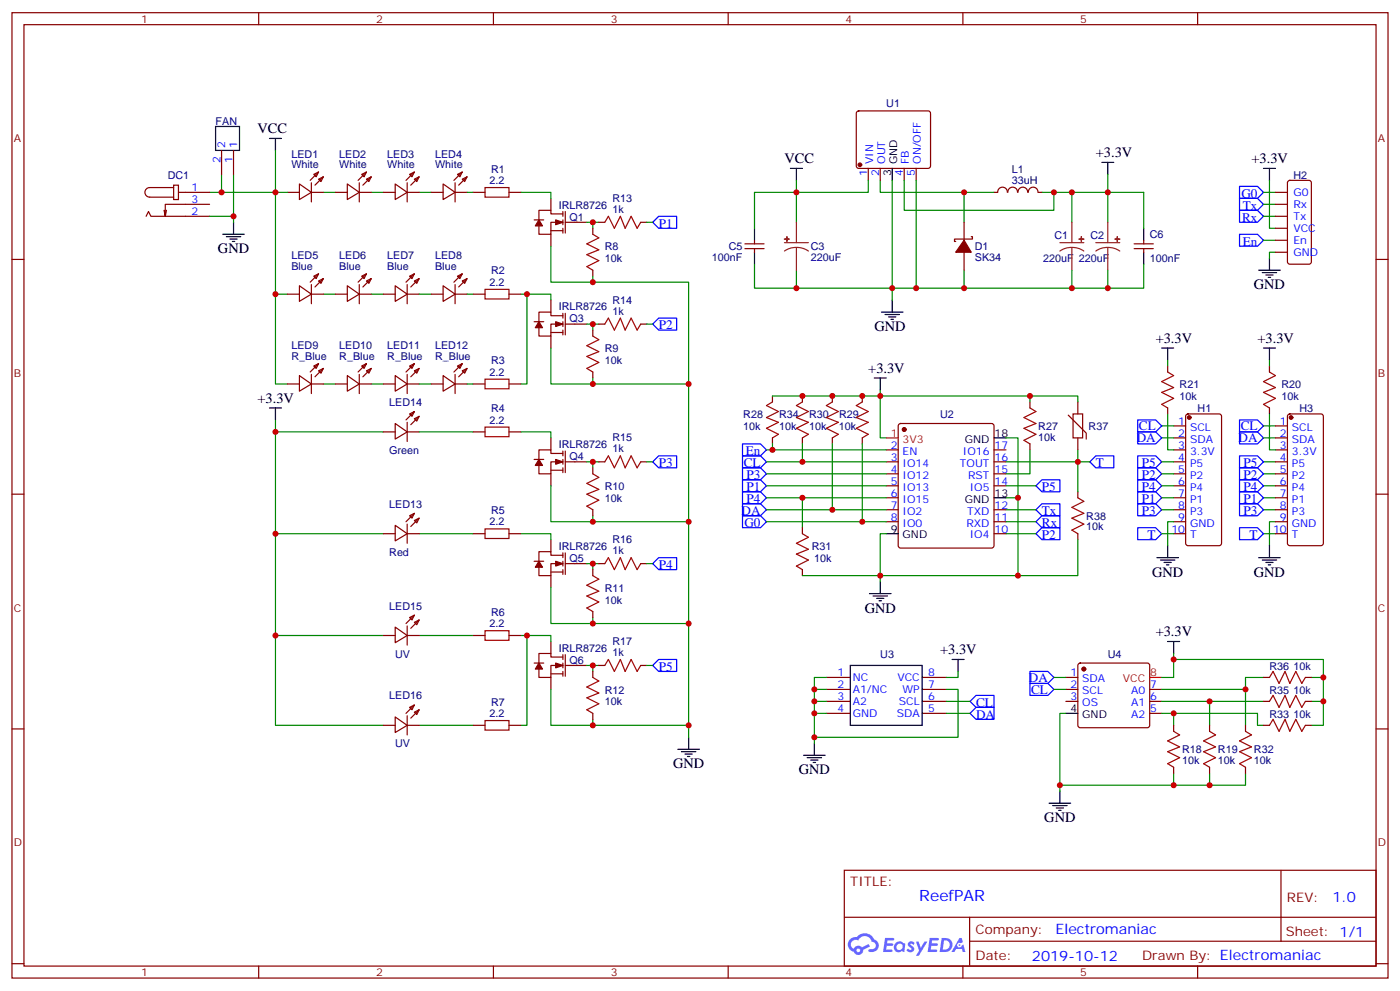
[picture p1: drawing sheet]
<svg xmlns="http://www.w3.org/2000/svg" width="412mm" height="292mm" viewBox="0 0 412 292" stroke-linecap="round" stroke-linejoin="round" font-family="sans-serif">
<g fill="none" stroke="#870000" stroke-width=".35">
<path d="M3.5 3.7h405.4v284.4h-405.4zM7.1 7.3h398.2v277.3h-398.2zM76.2 3.7v3.6M145.3 3.7v3.6M214.5 3.7v3.6M283.6 3.7v3.6M352.8 3.7v3.6M3.5 76.4h3.6M405.3 76.4h3.6M3.5 145.6h3.6M405.3 145.6h3.6M3.5 214.7h3.6"/>
<path d="M405.3 214.7h3.6M248.7 256.3h156.6v28.3h-156.6zM377.3 256.4v20.8M248.7 270.2h156.5M285.6 277.2h119.6M285.6 270.2v14.1M3.5 283.8h3.6M76.2 284.6v3.5M145.3 284.6v3.5M214.5 284.6v3.5M283.6 284.6v3.5M352.8 284.6v3.5"/>
<path d="M405.3 283.8h3.6"/>
</g>
<g fill="#5487ff">
<path d="M267.7 277.5a1.22 1.22 0 0 1 1.7 .3l-.4 .5a.47 .47 0 0 0-.3-.4 .47 .47 0 0 0-.5 .2l.1 .3a1.14 1.14 0 0 1 .8 1.7 1.14 1.14 0 0 1-1.9 0l-.2-.2 .5-.5 .7 .4a.29 .29 0 0 0 .3-.3 .29 .29 0 0 0-.2-.3 1.04 1.04 0 0 1-.6-1.7z"/>
<path d="M260.7 276.3h2.4l.3 .1-.2 .5-1.8 .1-.1 .9h1.5l.3 .3-.3 .4h-1.6l-.2 1.1h1.7l.2 .3-.2 .4h-2.6z"/>
<path d="M273.8 276.3h2.4l.3 .1-.1 .5-1.8 .1-.2 .9h1.6l.3 .3-.4 .4h-1.6l-.1 1.1h1.7l.2 .3-.2 .4h-2.6z"/>
<path d="M282.6 276.3h.7l.3 1.2-.6 .3a.69 .69 0 0 0-1 .3 .69 .69 0 0 0 .4 1 .69 .69 0 0 0 .9-.6l.5-.3 .6 2.2h-.8l-.2-.9h-1.8l-.5 .9h-.8z"/>
<path d="M269.8 277.3h.8l.6 1.9 1.1-1.9h.9l-2.6 4.2h-.8l.9-1.5z"/>
<path d="M277.4 276.3l-.6 4.1h1.3a2.11 2.11 0 0 0 2.5-2.1 2.11 2.11 0 0 0-2.5-2zM278.1 277a1.39 1.39 0 0 1 1.7 1.4 1.39 1.39 0 0 1-1.8 1.3h-.3z"/>
<path d="M263.7 277.9a1.54 1.54 0 0 0-.1 2.1 1.54 1.54 0 0 0 2.2 .2l.6 .2 .3-2.3-.2-.2-.4-.1a1.49 1.49 0 0 0-2.4 .1zM264 278.9a.94 .94 0 0 1 1.8 0 .94 .94 0 0 1-1.8 0z"/>
<path d="M250.4 276.6a2.18 2.18 0 0 0 1.1 3.8 1.44 1.44 0 0 0 1.6 .9 1.44 1.44 0 0 0 1.2-1.5l2-1-.5-.7-1.9 .9a1.47 1.47 0 0 0-2.4 .5 1.39 1.39 0 0 1-.7-2 1.39 1.39 0 0 1 2-.5 2.12 2.12 0 0 1 2.2-1.3 2.12 2.12 0 0 1 1.9 1.7 1.14 1.14 0 0 1 1.1 1.4 1.14 1.14 0 0 1-1.7 .8 .43 .43 0 0 0-.5 .3 .43 .43 0 0 0 .4 .5 1.98 1.98 0 0 0 2.5-1.2 1.98 1.98 0 0 0-1.2-2.5 3.1 3.1 0 0 0-5.3-.7l-.9 .1zM252.3 279.9a.55 .55 0 0 1 1.1 0 .55 .55 0 0 1-1.1 0z"/>
<circle cx="282.6" cy="278.4" r=".26"/>
</g>
<g fill="none" stroke="#008700" stroke-width=".35">
<path d="M61.7 56.7h23M65.3 51.4v5.3M68.8 51.4v12.3M81.1 44.3v68.8h3.6M95.2 56.7h3.6M109.4 56.7h3.5M123.5 56.7h3.5M137.6 56.7h1.7M153.5 56.7h8.8v1.7M234.6 53.1v12.4M255.8 53.1v3.6h-33.6v10.5M259.3 53.1v3.6h33.5"/>
<path d="M262.8 53.1v35.3M266.3 53.1v8.8h44.1v-5.2M269.9 53.1v31.8M284 56.7v8.8M306.9 56.7h8.8v8.8M315.7 56.7h10.6v8.8M326.3 51.4v5.3h10.6v10.5M372.2 56.7h3.5M373.9 53.1v14.1h1.8M61.7 63.7h7.1v1.8M162.3 72.5v10.6h12.3v-1.7M172.9 65.5h3.5"/>
<path d="M174.6 65.5v1.7M190.5 65.5h1.8M222.2 77.8v7.1h12.4M234.6 79.6v5.3h49.4M284 79.6v5.3h42.3v-5.3M315.7 79.6v5.3M336.9 77.8v7.1h-10.6M372.2 60.2h3.5M372.2 63.7h3.5M372.2 70.8h3.5M375.7 74.3h-1.8v1.8M81.1 86.6h3.6"/>
<path d="M95.2 86.6h3.6M109.4 86.6h3.5M123.5 86.6h3.5M137.6 86.6h1.7M153.5 86.6h8.8v1.8M155.2 86.6v26.5h-1.7M172.9 95.5h3.5M174.6 83.1h28.2v134.1M174.6 95.5v1.7M190.5 95.5h1.8M95.2 113.1h3.6M109.4 113.1h3.5"/>
<path d="M123.5 113.1h3.5M137.6 113.1h1.7M162.3 102.5v10.6h12.3v-1.8M174.6 113.1h28.2M227.5 116.6h75.9v1.8M259.3 114.9v14.1h1.8M303.4 116.6h14.1v1.8M344 106v1.8M373.9 106v1.8M81.1 123.7v3.5M112.9 127.2h-31.8v30h31.8M123.5 127.2h15.8"/>
<path d="M153.5 127.2h8.8v1.8M172.9 136h3.5M174.6 136v1.8M190.5 136h1.8M225.8 136h35.3M225.8 139.6h35.3M225.8 132.5h35.3M227.5 130.7v1.8M236.4 130.7v5.3M245.2 130.7v19.4M254 130.7v23M296.3 129h3.6v40.5h-63.5"/>
<path d="M296.3 136h24.7M303.4 132.5v7.1h-7.1M317.5 132.5v12.4M342.2 136h3.5M342.2 139.6h3.5M342.2 125.4h3.5M342.2 129h3.5M344 121.9v10.6h1.7M372.2 136h3.5M372.2 139.6h3.5M372.2 125.4h3.5M372.2 129h3.5"/>
<path d="M373.9 121.9v10.6h1.8M81.1 157.2v30h31.8M123.5 157.2h15.8M153.5 157.2h8.8v1.8M162.3 143.1v10.6h12.3v-1.8M174.6 153.7h28.2M225.8 153.7h35.3M225.8 150.1h35.3M225.8 143.1h35.3M225.8 146.6h10.6M261.1 146.6h-24.7v8.8M261.1 157.2h-1.8v14.1"/>
<path d="M296.3 153.7h8.9M296.3 157.2h8.9M296.3 150.1h8.9M296.3 143.1h8.9M296.3 146.6h3.6M317.5 159v10.5h-17.6M342.2 157.2h3.5M342.2 150.1h3.5M342.2 143.1h3.5M342.2 146.6h3.5M345.7 153.7h-1.7v7M372.2 157.2h3.5"/>
<path d="M372.2 150.1h3.5M372.2 143.1h3.5M372.2 146.6h3.5M375.7 153.7h-1.8v7M162.3 173.1v10.6h12.3v-1.8M172.9 166h3.5M174.6 166v1.8M190.5 166h1.8M81.1 187.2v26.4h31.8M123.5 187.2h15.8M153.5 187.2h8.8v1.7M155.2 187.2v26.4h-1.7"/>
<path d="M172.9 196h3.5M174.6 196v1.8M174.6 183.7h28.2M190.5 196h1.8M243.4 199.5h-3.5v10.6M282.2 197.8v1.7h-3.5M310.4 199.5h3.6M342.2 199.5h3.5v-5.3h44.1v5.3M345.7 192.5v1.7M372.2 199.5h-5.3v3.6M386.3 199.5h3.5v14.1h-3.5M123.5 213.6h15.8"/>
<path d="M162.3 203.1v10.5h12.3v-1.7M174.6 213.6h28.2M239.9 206.6h3.5M239.9 203.1h3.5M243.4 210.1h-3.5v8.8M278.7 203.1h3.5v14.1h-42.3M278.7 206.6h7.1M278.7 210.1h7.1M310.4 203.1h3.6M314 210.1h-1.8v22.9M342.2 210.1h3.5v3.5M342.2 206.6h14.1v7"/>
<path d="M342.2 203.1h24.7v10.5M345.7 210.1h24.7v3.5h1.8M356.3 206.6h15.9M386.3 206.6h3.5M345.7 227.8v3.5M356.3 227.8v3.5M366.9 227.8v3.5h-54.7"/>
</g>
<g fill="none" stroke="#000" stroke-width=".35">
<path d="M63.5 37.3h7.1v7h-7.1zM79.4 40.8h3.5M81.1 40.8v3.5M232.8 49.6h3.6M234.6 49.6v3.5M262.8 49.6v3.5M324.6 47.8h3.5M326.3 47.8v3.6M372.2 49.6h3.5M373.9 49.6v3.5M65.6 69h6.4M66.7 69.7h4.2"/>
<path d="M67.7 70.4h2.1M68.4 71.1h.7M68.8 65.5v3.5M222.2 67.2v3.6M222.2 74.3v3.5M336.9 67.2v3.6M336.9 74.3v3.5M370.8 79.6h6.3M373.9 76.1v3.5M259.6 91.9h6.4M260.7 92.6h4.2M261.8 93.3h2.1"/>
<path d="M262.5 94.1h.7M262.8 88.4v3.5M371.8 80.3h4.3M372.9 81h2.1M373.6 81.7h.7M257.5 111.3h3.6M259.3 111.3v3.6M342.2 102.5h3.5M344 102.5v3.5M372.2 102.5h3.5M373.9 102.5v3.5M79.4 120.2h3.5"/>
<path d="M81.1 120.2v3.5M292.8 129h3.5M261.1 157.2h3.5M292.8 146.6h3.5M256.1 174.8h6.4M257.2 175.5h4.2M258.2 176.2h2.1M258.9 177h.7M259.3 171.3v3.5M340.8 164.3h6.3M341.8 165h4.3M342.9 165.7h2.1"/>
<path d="M343.6 166.4h.7M344 160.7v3.6M370.8 164.3h6.3M371.8 165h4.3M372.9 165.7h2.1M373.6 166.4h.7M373.9 160.7v3.6M250.5 196h21.1v17.6h-21.1zM280.5 194.2h3.5M282.2 194.2v3.6M344 188.9h3.5M345.7 188.9v3.6"/>
<path d="M202.8 217.2v3.5M239.9 218.9v3.6M314 210.1h3.5M199.7 220.7h6.3M200.7 221.4h4.3M201.8 222.1h2.1M202.5 222.8h.7M236.7 222.5h6.4M237.8 223.2h4.2M238.8 223.9h2.1M239.5 224.6h.7M309 236.6h6.4"/>
<path d="M310.1 237.3h4.2M311.1 238h2.2M311.9 238.7h.7M312.2 233v3.6"/>
</g>
<g fill="#870000" stroke="#870000" stroke-width=".35">
<path d="M163.7 64.8l2.1 .7-2.1 .7z"/>
<path d="M158.7 64.8l1.1 1.7h-2.1z"/>
<path d="M163.7 94.8l2.1 .7-2.1 .7z"/>
<path d="M158.7 94.8l1.1 1.7h-2.1z"/>
<path d="M163.7 135.3l2.1 .7-2.1 .7z"/>
<path d="M158.7 135.3l1.1 1.8h-2.1z"/>
<path d="M163.7 165.3l2.1 .7-2.1 .7z"/>
<path d="M158.7 165.3l1.1 1.8h-2.1z"/>
<path d="M163.7 195.3l2.1 .7-2.1 .7z"/>
<path d="M158.7 195.3l1.1 1.8h-2.1z"/>
<path d="M284 70.8l2.1 3.5h-4.6z"/>
<circle cx="266.3" cy="126.5" r=".53"/>
<circle cx="253.3" cy="48.5" r=".53"/>
<circle cx="319.3" cy="197.1" r=".53"/>
<circle cx="350.3" cy="123" r=".53"/>
<circle cx="380.3" cy="123" r=".53"/>
</g>
<g fill="none" stroke="#870000" stroke-width=".35">
<path d="M252.5 32.9l.4-.2h20.5l.5 .2 .2 .5v15.5l-.2 .5-.5 .2h-20.5l-.5-.2-.2-.5v-15.5zM51.2 54.5h1.4v4.3h-1.4zM51.2 55.2h-7.1a1.41 1.41 0 0 0-1.4 1.5 1.41 1.41 0 0 0 1.4 1.4h7.1M52.6 56.7h9.1M65.3 44.3v7.1M68.8 44.3v7.1M84.7 56.7h3.5M88.2 54.2l3.5 2.5-3.5 2.1zM91.7 56.7h3.5M91.7 53.8v5.7M92.4 51.4l1.4-.7-.7 1.4zM93.8 52.8l1.4-.7-.7 1.4z"/>
<path d="M93.8 50.7l-2.4 2.4M95.2 52.1l-2.4 2.4M98.8 56.7h3.5M102.3 54.2l3.5 2.5-3.5 2.1zM105.8 56.7h3.6M105.8 53.8v5.7M106.5 51.4l1.4-.7-.7 1.4zM107.9 52.8l1.5-.7-.7 1.4zM107.9 50.7l-2.4 2.4M109.4 52.1l-2.5 2.4M112.9 56.7h3.5M116.4 54.2l3.5 2.5-3.5 2.1z"/>
<path d="M119.9 56.7h3.6M119.9 53.8v5.7M120.6 51.4l1.5-.7-.7 1.4zM122.1 52.8l1.4-.7-.7 1.4zM122.1 50.7l-2.5 2.4M123.5 52.1l-2.5 2.4M127 56.7h3.5M130.5 54.2l3.6 2.5-3.6 2.1zM134.1 56.7h3.5M134.1 53.8v5.7M134.8 51.4l1.4-.7-.7 1.4zM136.2 52.8l1.4-.7-.7 1.4z"/>
<path d="M136.2 50.7l-2.5 2.4M137.6 52.1l-2.5 2.4M139.3 56.7h3.6M149.9 56.7h3.6M162.3 58.4v3.5M255.8 49.6v3.5M259.3 49.6v3.5M266.3 49.6v3.5M269.9 49.6v3.5M292.8 56.7h1.1M293.9 56.6a1.41 1.41 0 0 1 1.4-1.5 1.41 1.41 0 0 1 1.4 1.5M296.9 56.6a1.41 1.41 0 0 1 1.4-1.5 1.41 1.41 0 0 1 1.4 1.5"/>
<path d="M299.9 56.6a1.41 1.41 0 0 1 1.4-1.5 1.41 1.41 0 0 1 1.4 1.5M302.9 56.6a1.41 1.41 0 0 1 1.4-1.5 1.41 1.41 0 0 1 1.4 1.5M305.9 56.7h1M375.7 56.7h3.5M379.5 53.3l.4-.2h5.7l.6 .5 .1 23.5-.5 .7h-5.9l-.6-.4-.1-23.6zM43 63.7l.7-1.4 .7 1.4h17.3M49 61.9l-.3 1.8M61.7 60.2h-13v3.5l-.4-1.8M157.3 64.8h2.9M162.3 67.9h3.5M162.3 69v3.5M165.8 63h-3.5v-1.1h-3.6v2.9"/>
<path d="M165.8 65.5h-3.5v3.5h-3.6v-2.5M165.8 62.3v1.4M165.8 64.8v1.4M165.8 67.2v1.5M166.5 62.3v6.4M166.5 65.5h6.4M174.6 67.2v1.8M174.6 79.6v1.8M176.4 65.5h1.8M188.7 65.5h1.8M219.4 73.2h5.7M219.4 71.8h5.7"/>
<path d="M222.2 70.8v1M222.2 73.2v1.1M284 65.5v5.3M284 74.3v5.3M286.1 69.7h.4v.7h-5.3v.7h.3M334.1 73.2h5.6M334.1 71.8h5.6M336.9 70.8v1M336.9 73.2v1.1M375.7 63.7h3.5M375.7 60.2h3.5M375.7 67.2h3.5"/>
<path d="M375.7 70.8h3.5M375.7 74.3h3.5M84.7 86.6h3.5M88.2 84.2l3.5 2.4-3.5 2.2zM91.7 86.6h3.5M91.7 83.8v5.7M92.4 81.4l1.4-.8-.7 1.5zM93.8 82.8l1.4-.7-.7 1.4zM93.8 80.6l-2.4 2.5M95.2 82.1l-2.4 2.4M98.8 86.6h3.5M102.3 84.2l3.5 2.4-3.5 2.2z"/>
<path d="M105.8 86.6h3.6M105.8 83.8v5.7M106.5 81.4l1.4-.8-.7 1.5zM107.9 82.8l1.5-.7-.7 1.4zM107.9 80.6l-2.4 2.5M109.4 82.1l-2.5 2.4M112.9 86.6h3.5M116.4 84.2l3.5 2.4-3.5 2.2zM119.9 86.6h3.6M119.9 83.8v5.7M120.6 81.4l1.5-.8-.7 1.5zM122.1 82.8l1.4-.7-.7 1.4z"/>
<path d="M122.1 80.6l-2.5 2.5M123.5 82.1l-2.5 2.4M127 86.6h3.5M130.5 84.2l3.6 2.4-3.6 2.2zM134.1 86.6h3.5M134.1 83.8v5.7M134.8 81.4l1.4-.8-.7 1.5zM136.2 82.8l1.4-.7-.7 1.4zM136.2 80.6l-2.5 2.5M137.6 82.1l-2.5 2.4M139.3 86.6h3.6M149.9 86.6h3.6"/>
<path d="M157.3 94.8h2.9M162.3 88.4v3.5M162.3 99v3.5M162.3 97.9h3.5M165.8 93h-3.5v-1.1h-3.6v2.9M165.8 95.5h-3.5v3.5h-3.6v-2.5M165.8 92.3v1.4M165.8 94.8v1.4M165.8 97.2v1.4M166.5 92.3v6.3M166.5 95.5h6.4M174.6 97.2v1.8"/>
<path d="M176.4 95.5h1.8M188.7 95.5h1.8M84.7 113.1h3.5M88.2 110.6l3.5 2.5-3.5 2.1zM91.7 113.1h3.5M91.7 110.3v5.6M92.4 107.8l1.4-.7-.7 1.4zM93.8 109.2l1.4-.7-.7 1.4zM93.8 107.1l-2.4 2.5M95.2 108.5l-2.4 2.5M98.8 113.1h3.5M102.3 110.6l3.5 2.5-3.5 2.1z"/>
<path d="M105.8 113.1h3.6M105.8 110.3v5.6M106.5 107.8l1.4-.7-.7 1.4zM107.9 109.2l1.5-.7-.7 1.4zM107.9 107.1l-2.4 2.5M109.4 108.5l-2.5 2.5M112.9 113.1h3.5M116.4 110.6l3.5 2.5-3.5 2.1zM119.9 113.1h3.6M119.9 110.3v5.6M120.6 107.8l1.5-.7-.7 1.4zM122.1 109.2l1.4-.7-.7 1.4z"/>
<path d="M122.1 107.1l-2.5 2.5M123.5 108.5l-2.5 2.5M127 113.1h3.5M130.5 110.6l3.6 2.5-3.6 2.1zM134.1 113.1h3.5M134.1 110.3v5.6M134.8 107.8l1.4-.7-.7 1.4zM136.2 109.2l1.4-.7-.7 1.4zM136.2 107.1l-2.5 2.5M137.6 108.5l-2.5 2.5M139.3 113.1h3.6M149.9 113.1h3.6"/>
<path d="M174.6 109.6v1.7M227.5 116.6v1.8M236.4 116.6v1.8M245.2 116.6v1.8M254 116.6v1.8M303.4 118.4v1.8M317.5 118.4v3.5M344 107.8v1.8M373.9 107.8v1.8M112.9 127.2h3.5M116.4 124.7l3.5 2.5-3.5 2.1zM119.9 127.2h3.6"/>
<path d="M119.9 124.4v5.6M120.6 121.9l1.5-.7-.7 1.4zM122.1 123.3l1.4-.7-.7 1.4zM122.1 121.2l-2.5 2.5M123.5 122.6l-2.5 2.5M139.3 127.2h3.6M149.9 127.2h3.6M157.3 135.3h2.9M162.3 129v3.5M162.3 139.6v3.5M162.3 138.5h3.5M165.8 133.6h-3.5v-1.1h-3.6v2.8"/>
<path d="M165.8 136h-3.5v3.6h-3.6v-2.5M165.8 132.9v1.4M165.8 135.3v1.4M165.8 137.8v1.4M166.5 132.9v6.3M166.5 136h6.4M174.6 137.8v1.8M176.4 136h1.8M188.7 136h1.8M227.5 129v1.7M236.4 129v1.7M245.2 129v1.7"/>
<path d="M254 129v1.7M261.1 136h3.5M261.1 132.5h3.5M261.1 139.6h3.5M264.8 124.9l.5-.2h26.8l.5 .2 .2 .5v35.3l-.2 .5-.5 .2h-26.8l-.5-.2-.2-.5v-35.3zM292.8 136h3.5M292.8 132.5h3.5M292.8 139.6h3.5M303.4 130.7v1.8M314.7 122.3l5.3 5.3v1.7M316.1 121.9h2.8v7.1h-2.8zM317.5 129v3.5"/>
<path d="M344 120.2v1.7M345.7 136h3.5M345.7 132.5h3.5M345.7 139.6h3.5M345.7 125.4h3.5M345.7 129h3.5M349.5 122.1l.5-.2h9.1l.7 .5v37.6l-.4 .7h-9.4l-.7-.4-.1-37.7zM373.9 120.2v1.7M375.7 136h3.5M375.7 132.5h3.5M375.7 139.6h3.5M375.7 125.4h3.5"/>
<path d="M375.7 129h3.5M379.5 122.1l.4-.2h9.2l.7 .5v37.6l-.4 .7h-9.5l-.6-.4-.1-37.7zM112.9 157.2h3.5M116.4 154.7l3.5 2.5-3.5 2.1zM119.9 157.2h3.6M119.9 154.4v5.6M120.6 151.9l1.5-.7-.7 1.4zM122.1 153.3l1.4-.7-.7 1.4zM122.1 151.2l-2.5 2.5M123.5 152.6l-2.5 2.5M139.3 157.2h3.6M149.9 157.2h3.6"/>
<path d="M162.3 159v3.5M174.6 150.1v1.8M236.4 155.4v1.8M261.1 143.1h3.5M261.1 146.6h3.5M261.1 150.1h3.5M261.1 153.7h3.5M292.8 143.1h3.5M292.8 150.1h3.5M292.8 153.7h3.5M292.8 157.2h3.5M317.5 144.9v1.7"/>
<path d="M317.5 157.2v1.8M345.7 143.1h3.5M345.7 146.6h3.5M345.7 150.1h3.5M345.7 153.7h3.5M345.7 157.2h3.5M375.7 143.1h3.5M375.7 146.6h3.5M375.7 150.1h3.5M375.7 153.7h3.5M375.7 157.2h3.5M157.3 165.3h2.9"/>
<path d="M162.3 169.5v3.6M162.3 168.5h3.5M165.8 163.5h-3.5v-1h-3.6v2.8M165.8 166h-3.5v3.5h-3.6v-2.4M165.8 162.8v1.5M165.8 165.3v1.4M165.8 167.8v1.4M166.5 162.8v6.4M166.5 166h6.4M174.6 167.8v1.7M176.4 166h1.8M188.7 166h1.8"/>
<path d="M236.4 167.8v1.7M112.9 187.2h3.5M116.4 184.7l3.5 2.5-3.5 2.1zM119.9 187.2h3.6M119.9 184.4v5.6M120.6 181.9l1.5-.7-.7 1.4zM122.1 183.3l1.4-.7-.7 1.4zM122.1 181.2l-2.5 2.5M123.5 182.6l-2.5 2.5M139.3 187.2h3.6M149.9 187.2h3.6M157.3 195.3h2.9"/>
<path d="M162.3 188.9v3.6M162.3 199.5v3.6M162.3 198.5h3.5M165.8 193.5h-3.5v-1h-3.6v2.8M165.8 196h-3.5v3.5h-3.6v-2.4M165.8 192.8v1.4M165.8 195.3v1.4M165.8 197.8v1.4M166.5 192.8v6.4M166.5 196h6.4M174.6 180.1v1.8M174.6 197.8v1.7"/>
<path d="M176.4 196h1.8M188.7 196h1.8M243.4 199.5h7.1M271.6 199.5h7.1M314 199.5h3.5M317.7 195.5l.5-.2h19.8l.5 .2 .2 .5v17.6l-.3 .5-.4 .2h-19.8l-.5-.2-.2-.5v-17.6zM372.2 199.5h1.7M384.5 199.5h1.8M112.9 213.6h3.5M116.4 211.2l3.5 2.4-3.5 2.2zM119.9 213.6h3.6M119.9 210.8v5.7"/>
<path d="M120.6 208.4l1.5-.8-.7 1.5zM122.1 209.8l1.4-.7-.7 1.4zM122.1 207.6l-2.5 2.5M123.5 209.1l-2.5 2.4M139.3 213.6h3.6M149.9 213.6h3.6M174.6 210.1v1.8M243.4 203.1h7.1M243.4 206.6h7.1M243.4 210.1h7.1M271.6 203.1h7.1M271.6 206.6h7.1"/>
<path d="M271.6 210.1h7.1M314 203.1h3.5M314 206.6h3.5M338.7 203.1h3.5M338.7 206.6h3.5M338.7 210.1h3.5M345.7 213.6v1.8M356.3 213.6v1.8M366.9 213.6v1.8M372.2 206.6h1.7M372.2 213.6h1.7M384.5 206.6h1.8"/>
<path d="M384.5 213.6h1.8M345.7 226v1.8M356.3 226v1.8M366.9 226v1.8"/>
</g>
<g fill="none" stroke="#a10000" stroke-width=".35">
<path d="M142.9 55.2h7v2.9h-7zM174.6 69l1.8 1.1-3.5 1.7 3.5 1.8-3.5 1.4 3.5 1.8-3.5 1.7 1.7 1.1M178.2 65.5l1-1.8 1.8 3.5 1.7-3.5 1.4 3.5 1.8-3.5 1.8 3.5 1-1.7M142.9 85.2h7v2.9h-7zM174.6 99l1.8 1-3.5 1.8 3.5 1.8-3.5 1.4 3.5 1.8-3.5 1.7 1.7 1.1M178.2 95.5l1-1.8 1.8 3.5 1.7-3.5 1.4 3.5 1.8-3.5 1.8 3.5 1-1.7M142.9 111.7h7v2.8h-7zM227.5 118.4l-1.7 1.1 3.5 1.7-3.5 1.8 3.5 1.4-3.5 1.8 3.5 1.7-1.8 1.1M236.4 118.4l-1.8 1.1 3.5 1.7-3.5 1.8 3.5 1.4-3.5 1.8 3.5 1.7-1.7 1.1M245.2 118.4l-1.8 1.1 3.5 1.7-3.5 1.8 3.5 1.4-3.5 1.8 3.5 1.7-1.7 1.1M254 118.4l-1.8 1.1 3.6 1.7-3.6 1.8 3.6 1.4-3.6 1.8 3.6 1.7-1.8 1.1M344 109.6l1.7 1-3.5 1.8 3.5 1.8-3.5 1.4 3.5 1.7-3.5 1.8 1.8 1.1"/>
<path d="M373.9 109.6l1.8 1-3.5 1.8 3.5 1.8-3.5 1.4 3.5 1.7-3.5 1.8 1.7 1.1M142.9 125.8h7v2.8h-7zM174.6 139.6l1.8 1-3.5 1.8 3.5 1.7-3.5 1.5 3.5 1.7-3.5 1.8 1.7 1M178.2 136l1-1.7 1.8 3.5 1.7-3.5 1.4 3.5 1.8-3.5 1.8 3.5 1-1.8M303.4 120.2l1.8 1-3.6 1.8 3.6 1.7-3.6 1.5 3.6 1.7-3.6 1.8 1.8 1M142.9 155.8h7v2.8h-7zM236.4 157.2l1.7 1.1-3.5 1.7 3.5 1.8-3.5 1.4 3.5 1.8-3.5 1.7 1.8 1.1M317.5 146.6l1.8 1.1-3.6 1.7 3.6 1.8-3.6 1.4 3.6 1.8-3.6 1.7 1.8 1.1M174.6 169.5l1.8 1.1-3.5 1.8 3.5 1.7-3.5 1.4 3.5 1.8-3.5 1.8 1.7 1M178.2 166l1-1.7 1.8 3.5 1.7-3.5 1.4 3.5 1.8-3.5 1.8 3.5 1-1.8M142.9 185.8h7v2.8h-7zM174.6 199.5l1.8 1.1-3.5 1.8 3.5 1.7-3.5 1.4 3.5 1.8-3.5 1.8 1.7 1"/>
<path d="M178.2 196l1-1.8 1.8 3.6 1.7-3.6 1.4 3.6 1.8-3.6 1.8 3.6 1-1.8M373.9 199.5l1.1-1.7 1.8 3.5 1.7-3.5 1.4 3.5 1.8-3.5 1.8 3.5 1-1.8M142.9 212.2h7v2.9h-7zM345.7 215.4l1.8 1.1-3.5 1.7 3.5 1.8-3.5 1.4 3.5 1.8-3.5 1.7 1.7 1.1M356.3 215.4l1.8 1.1-3.6 1.7 3.6 1.8-3.6 1.4 3.6 1.8-3.6 1.7 1.8 1.1M366.9 215.4l1.8 1.1-3.6 1.7 3.6 1.8-3.6 1.4 3.6 1.8-3.6 1.7 1.8 1.1M373.9 213.6l1.1-1.7 1.8 3.5 1.7-3.5 1.4 3.5 1.8-3.5 1.8 3.5 1-1.8M373.9 206.6l1.1-1.8 1.8 3.6 1.7-3.6 1.4 3.6 1.8-3.6 1.8 3.6 1-1.8"/>
</g>
<g fill="none" stroke="#00f" stroke-width=".35">
<path d="M365.1 58.4h5.3l1.8 1.8-1.8 1.7h-5.3zM365.1 54.9h5.3l1.8 1.8-1.8 1.7h-5.3zM192.3 65.5l1.7-1.8h5.3v3.5h-5.3zM365.1 61.9h5.3l1.8 1.8-1.8 1.8h-5.3zM365.1 69h5.3l1.8 1.8-1.8 1.7h-5.3zM194 93.7h5.3v3.5h-5.3l-1.7-1.7zM192.3 136l1.7-1.7h5.3v3.5h-5.3zM218.7 137.8h5.3l1.8 1.8-1.8 1.7h-5.3zM218.7 134.3h5.3l1.8 1.7-1.8 1.8h-5.3zM218.7 130.7h5.3l1.8 1.8-1.8 1.8h-5.3zM322.8 134.3h5.3v3.5h-5.3l-1.8-1.8zM335.1 137.8h5.3l1.8 1.8-1.8 1.7h-5.3z"/>
<path d="M335.1 134.3h5.3l1.8 1.7-1.8 1.8h-5.3zM335.1 123.7h5.3l1.8 1.7-1.8 1.8h-5.3zM335.1 127.2h5.3l1.8 1.8-1.8 1.7h-5.3zM365.1 127.2h5.3l1.8 1.8-1.8 1.7h-5.3zM365.1 123.7h5.3l1.8 1.7-1.8 1.8h-5.3zM365.1 134.3h5.3l1.8 1.7-1.8 1.8h-5.3zM365.1 137.8h5.3l1.8 1.8-1.8 1.7h-5.3zM218.7 144.9h5.3l1.8 1.7-1.8 1.8h-5.3zM218.7 141.3h5.3l1.8 1.8-1.8 1.8h-5.3zM218.7 148.4h5.3l1.8 1.7-1.8 1.8h-5.3zM218.7 151.9h5.3l1.8 1.8-1.8 1.7h-5.3zM306.9 155.4h5.3v3.6h-5.3l-1.7-1.8z"/>
<path d="M306.9 141.3h5.3v3.6h-5.3l-1.7-1.8zM306.9 148.4h5.3v3.5h-5.3l-1.7-1.8zM306.9 151.9h5.3v3.5h-5.3l-1.7-1.7zM335.1 155.4h5.3l1.8 1.8-1.8 1.8h-5.3zM335.1 148.4h5.3l1.8 1.7-1.8 1.8h-5.3zM335.1 144.9h5.3l1.8 1.7-1.8 1.8h-5.3zM335.1 141.3h5.3l1.8 1.8-1.8 1.8h-5.3zM365.1 141.3h5.3l1.8 1.8-1.8 1.8h-5.3zM365.1 144.9h5.3l1.8 1.7-1.8 1.8h-5.3zM365.1 148.4h5.3l1.8 1.7-1.8 1.8h-5.3zM365.1 155.4h5.3l1.8 1.8-1.8 1.8h-5.3zM194 164.3h5.3v3.5h-5.3l-1.7-1.8z"/>
<path d="M194 194.2h5.3v3.6h-5.3l-1.7-1.8zM303.4 197.8h5.3l1.7 1.7-1.7 1.8h-5.3zM287.5 204.8h5.3v3.6h-5.3l-1.7-1.8zM287.5 208.4h5.3v3.5h-5.3l-1.7-1.8zM303.4 201.3h5.3l1.7 1.8-1.7 1.7h-5.3z"/>
</g>
<path d="M261.1 129h3.5M338.7 199.5h3.5" fill="none" stroke="#f00" stroke-width=".35"/>
<g fill="none" stroke="#8c2424" stroke-width=".35">
<path d="M231.1 71.5h7M234.6 72.9l1.8 .2 1.7 .8M234.6 72.9l-1.9 .2-1.6 .8M234.6 65.5v6M234.6 72.9v6.7M312.2 71.5h7.1M315.7 72.9l-1.8 .2-1.7 .8M315.7 72.9l1.9 .2 1.7 .8M315.7 65.5v6M315.7 72.9v6.7M322.8 71.5h7M326.3 72.9l-1.8 .2-1.7 .8"/>
<path d="M326.3 72.9l1.9 .2 1.6 .8M326.3 65.5v6M326.3 72.9v6.7"/>
</g>
<g fill="#8c2424" stroke="#8c2424" stroke-width=".35">
<path d="M231.1 70.4h1.4z"/>
<path d="M231.8 69.7v1.4z"/>
<path d="M317.9 70.4h1.4z"/>
<path d="M318.5 69.7l.1 1.4z"/>
<path d="M328.4 70.4h1.4z"/>
<path d="M329.1 69.7v1.4z"/>
</g>
<g fill="#c00">
<circle cx="326.3" cy="56.7" r=".88"/>
<circle cx="326.3" cy="84.9" r=".88"/>
<circle cx="315.7" cy="56.7" r=".88"/>
<circle cx="303.4" cy="116.6" r=".88"/>
<circle cx="389.8" cy="206.6" r=".88"/>
<circle cx="345.7" cy="210.1" r=".88"/>
<circle cx="356.3" cy="206.6" r=".88"/>
<circle cx="345.7" cy="231.3" r=".88"/>
<circle cx="284" cy="84.9" r=".88"/>
<circle cx="269.9" cy="84.9" r=".88"/>
<circle cx="234.6" cy="56.7" r=".88"/>
<circle cx="284" cy="56.7" r=".88"/>
<circle cx="310.4" cy="56.7" r=".88"/>
<circle cx="254" cy="116.6" r=".88"/>
<circle cx="245.2" cy="116.6" r=".88"/>
<circle cx="236.4" cy="116.6" r=".88"/>
<circle cx="236.4" cy="146.6" r=".88"/>
<circle cx="259.3" cy="116.6" r=".88"/>
<circle cx="245.2" cy="150.1" r=".88"/>
<circle cx="299.9" cy="146.6" r=".88"/>
<circle cx="65.3" cy="56.7" r=".88"/>
<circle cx="239.9" cy="217.2" r=".88"/>
<circle cx="239.9" cy="206.6" r=".88"/>
<circle cx="239.9" cy="210.1" r=".88"/>
<circle cx="155.2" cy="187.2" r=".88"/>
<circle cx="81.1" cy="56.7" r=".88"/>
<circle cx="81.1" cy="86.6" r=".88"/>
<circle cx="202.8" cy="213.6" r=".88"/>
<circle cx="202.8" cy="183.7" r=".88"/>
<circle cx="202.8" cy="153.7" r=".88"/>
<circle cx="174.6" cy="213.6" r=".88"/>
<circle cx="174.6" cy="153.7" r=".88"/>
<circle cx="174.6" cy="83.1" r=".88"/>
<circle cx="174.6" cy="196" r=".88"/>
<circle cx="81.1" cy="157.2" r=".88"/>
<circle cx="81.1" cy="187.2" r=".88"/>
<circle cx="155.2" cy="86.6" r=".88"/>
<circle cx="174.6" cy="65.5" r=".88"/>
<circle cx="81.1" cy="127.2" r=".88"/>
<circle cx="174.6" cy="136" r=".88"/>
<circle cx="174.6" cy="166" r=".88"/>
<circle cx="174.6" cy="183.7" r=".88"/>
<circle cx="174.6" cy="113.1" r=".88"/>
<circle cx="174.6" cy="95.5" r=".88"/>
<circle cx="202.8" cy="113.1" r=".88"/>
<circle cx="239.9" cy="203.1" r=".88"/>
<circle cx="68.8" cy="63.7" r=".88"/>
<circle cx="254" cy="153.7" r=".88"/>
<circle cx="227.5" cy="132.5" r=".88"/>
<circle cx="259.3" cy="169.5" r=".88"/>
<circle cx="236.4" cy="136" r=".88"/>
<circle cx="262.8" cy="84.9" r=".88"/>
<circle cx="315.7" cy="84.9" r=".88"/>
<circle cx="312.2" cy="231.3" r=".88"/>
<circle cx="356.3" cy="231.3" r=".88"/>
<circle cx="366.9" cy="203.1" r=".88"/>
<circle cx="389.8" cy="199.5" r=".88"/>
<circle cx="345.7" cy="194.2" r=".88"/>
<circle cx="299.9" cy="169.5" r=".88"/>
<circle cx="317.5" cy="136" r=".88"/>
<circle cx="234.6" cy="84.9" r=".88"/>
</g>
<text font-size="4.6" fill="#00f" x="270.8" y="265.4">ReefPAR</text>
<g font-size="4.2">
<text x="75.8" y="39.3">VCC</text>
<text x="322.8" y="46.4">+3.3V</text>
<text x="231.1" y="48">VCC</text>
<text x="368.7" y="48.1">+3.3V</text>
<text x="64.2" y="74.6">GND</text>
<text x="369.4" y="85.2">GND</text>
<text x="257.6" y="97.4">GND</text>
<text x="340.4" y="101">+3.3V</text>
<text x="370.4" y="101">+3.3V</text>
<text x="255.8" y="109.9">+3.3V</text>
<text x="75.8" y="118.7">+3.3V</text>
<text x="339.4" y="169.9">GND</text>
<text x="369.4" y="169.9">GND</text>
<text x="254.7" y="180.5">GND</text>
<text x="340.4" y="187.4">+3.3V</text>
<text x="276.9" y="192.7">+3.3V</text>
<text x="198.3" y="226.3">GND</text>
<text x="235.3" y="228.1">GND</text>
<text x="307.6" y="242.2">GND</text>
</g>
<g font-size="4.2" fill="#00f">
<text x="392.5" y="265.6">1.0</text>
<text x="310.9" y="275.2">Electromaniac</text>
<text x="304" y="283">2019-10-12</text>
</g>
<g font-size="3.9" fill="#00f">
<text x="365.7" y="58.2">G0</text>
<text x="365.9" y="65.3">Rx</text>
<text x="366.1" y="61.8">Tx</text>
<text x="194" y="67">P1</text>
<text x="366.1" y="72.3">En</text>
<text x="194" y="97">P2</text>
<text x="334.8" y="130.2">DA</text>
<text x="335.5" y="126.7">CL</text>
<text x="364.8" y="130.2">DA</text>
<text x="365.5" y="126.7">CL</text>
<text x="194" y="137.6">P3</text>
<text x="219.1" y="137.6">CL</text>
<text x="219.7" y="134.1">En</text>
<text x="322.8" y="137.6">T</text>
<text x="336.4" y="137.6">P5</text>
<text x="366.3" y="137.6">P5</text>
<text x="219.9" y="141.1">P3</text>
<text x="336.4" y="141.1">P2</text>
<text x="366.3" y="141.1">P2</text>
<text x="219.9" y="148.2">P4</text>
<text x="219.9" y="144.7">P1</text>
<text x="306.9" y="144.7">P5</text>
<text x="336.4" y="148.2">P1</text>
<text x="336.4" y="144.7">P4</text>
<text x="366.3" y="144.7">P4</text>
<text x="366.3" y="148.2">P1</text>
<text x="218.4" y="151.7">DA</text>
<text x="219.3" y="155.2">G0</text>
<text x="306.9" y="151.7">Tx</text>
<text x="306.9" y="155.2">Rx</text>
<text x="336.4" y="151.7">P3</text>
<text x="366.3" y="151.7">P3</text>
<text x="306.9" y="158.8">P2</text>
<text x="338.1" y="158.8">T</text>
<text x="368" y="158.8">T</text>
<text x="194" y="167.6">P4</text>
<text x="194" y="197.6">P5</text>
<text x="303.1" y="200.8">DA</text>
<text x="287.5" y="208.2">CL</text>
<text x="303.8" y="204.3">CL</text>
<text x="287.5" y="211.7">DA</text>
</g>
<g font-size="3.9" fill="#800">
<text x="250.5" y="260.9">TITLE:</text>
<text x="379.1" y="265.6">REV:</text>
<text x="287.4" y="275.1">Company:</text>
<text x="378.7" y="275.7">Sheet: 1/1</text>
<text x="287.4" y="282.8">Date:</text>
<text x="336.4" y="282.9">Drawn By: Electromaniac</text>
</g>
<g font-size="3.2" fill="#800">
<text x="41.6" y="6.7">1</text>
<text x="110.8" y="6.7">2</text>
<text x="179.9" y="6.7">3</text>
<text x="249.1" y="6.7">4</text>
<text x="318.2" y="6.7">5</text>
<text x="4.1" y="41.8">A</text>
<text x="405.9" y="41.8">A</text>
<text x="4.1" y="111">B</text>
<text x="405.9" y="111">B</text>
<text x="4.1" y="180.1">C</text>
<text x="405.9" y="180.1">C</text>
<text x="4.1" y="249.3">D</text>
<text x="405.9" y="249.3">D</text>
<text x="41.6" y="287.5">1</text>
<text x="110.8" y="287.5">2</text>
<text x="179.9" y="287.5">3</text>
<text x="249.1" y="287.5">4</text>
<text x="318.2" y="287.5">5</text>
</g>
<g font-size="3.2" fill="#000080">
<text x="261.1" y="31.4">U1</text>
<text x="63.5" y="36.7">FAN</text>
<text x="85.8" y="46.4">LED1</text>
<text x="100" y="46.4">LED2</text>
<text x="114.1" y="46.4">LED3</text>
<text x="128.2" y="46.4">LED4</text>
<text x="49.4" y="52.6">DC1</text>
<text x="85.8" y="49.6">White</text>
<text x="100" y="49.6">White</text>
<text x="114.1" y="49.6">White</text>
<text x="128.2" y="49.6">White</text>
<text x="144.6" y="50.8">R1</text>
<text x="298" y="50.9">L1</text>
<text x="381" y="52.6">H2</text>
<text x="144.2" y="54.2">2.2</text>
<text x="180.4" y="59.4">R13</text>
<text x="298" y="54.1">33uH</text>
<text x="164.6" y="61.4">IRLR8726</text>
<text x="167.7" y="65">Q1</text>
<text x="180.4" y="62.7">1k</text>
<text x="310.6" y="70.2">C1</text>
<text x="321.2" y="70.2">C2</text>
<text x="338.7" y="70.2">C6</text>
<text x="85.8" y="76.4">LED5</text>
<text x="100" y="76.4">LED6</text>
<text x="114.1" y="76.4">LED7</text>
<text x="128.2" y="76.4">LED8</text>
<text x="178.2" y="77.3">10k</text>
<text x="178.2" y="73.7">R8</text>
<text x="209.7" y="76.8">100nF</text>
<text x="214.7" y="73.7">C5</text>
<text x="238.8" y="76.9">220uF</text>
<text x="238.8" y="73.7">C3</text>
<text x="287.2" y="76.9">SK34</text>
<text x="287.2" y="73.7">D1</text>
<text x="307.3" y="77.3">220uF</text>
<text x="317.8" y="77.3">220uF</text>
<text x="338.7" y="77.3">100nF</text>
<text x="85.8" y="79.6">Blue</text>
<text x="100" y="79.6">Blue</text>
<text x="114.1" y="79.6">Blue</text>
<text x="128.2" y="79.6">Blue</text>
<text x="144.6" y="80.8">R2</text>
<text x="144.2" y="84.2">2.2</text>
<text x="180.4" y="89.4">R14</text>
<text x="164.6" y="91.4">IRLR8726</text>
<text x="167.7" y="94.9">Q3</text>
<text x="180.4" y="92.6">1k</text>
<text x="85.8" y="106">R_Blue</text>
<text x="85.8" y="102.9">LED9</text>
<text x="100" y="106">R_Blue</text>
<text x="100" y="102.9">LED10</text>
<text x="114.1" y="106">R_Blue</text>
<text x="114.1" y="102.9">LED11</text>
<text x="128.2" y="106">R_Blue</text>
<text x="128.2" y="102.9">LED12</text>
<text x="144.6" y="107.3">R3</text>
<text x="178.2" y="107.3">10k</text>
<text x="178.2" y="103.7">R9</text>
<text x="144.2" y="110.6">2.2</text>
<text x="114.7" y="119.6">LED14</text>
<text x="347.5" y="117.8">10k</text>
<text x="347.5" y="114.3">R21</text>
<text x="377.5" y="117.8">10k</text>
<text x="377.5" y="114.3">R20</text>
<text x="144.2" y="124.7">2.2</text>
<text x="144.6" y="121.4">R4</text>
<text x="218.9" y="123.1">R28</text>
<text x="229.5" y="123.2">R34</text>
<text x="238.3" y="123.2">R30</text>
<text x="247.2" y="123.1">R29</text>
<text x="276.9" y="123.1">U2</text>
<text x="352.8" y="121.4">H1</text>
<text x="382.8" y="121.4">H3</text>
<text x="164.6" y="132">IRLR8726</text>
<text x="180.4" y="130">R15</text>
<text x="218.9" y="126.7">10k</text>
<text x="229.5" y="126.7">10k</text>
<text x="238.3" y="126.7">10k</text>
<text x="247.1" y="126.7">10k</text>
<text x="305.9" y="129.8">10k</text>
<text x="305.9" y="126.6">R27</text>
<text x="320.7" y="126.6">R37</text>
<text x="114.7" y="133.7">Green</text>
<text x="167.7" y="135.5">Q4</text>
<text x="180.4" y="133.2">1k</text>
<text x="114.7" y="149.6">LED13</text>
<text x="178.2" y="147.8">10k</text>
<text x="178.2" y="144.3">R10</text>
<text x="144.2" y="154.7">2.2</text>
<text x="144.6" y="151.4">R5</text>
<text x="320" y="153.1">R38</text>
<text x="164.6" y="161.9">IRLR8726</text>
<text x="180.4" y="160">R16</text>
<text x="239.1" y="161.9">R31</text>
<text x="320" y="156.2">10k</text>
<text x="114.7" y="163.7">Red</text>
<text x="167.7" y="165.5">Q5</text>
<text x="180.4" y="163.2">1k</text>
<text x="239.9" y="165.5">10k</text>
<text x="114.7" y="179.6">LED15</text>
<text x="178.2" y="177.8">10k</text>
<text x="178.2" y="174.3">R11</text>
<text x="144.2" y="184.7">2.2</text>
<text x="144.6" y="181.4">R6</text>
<text x="164.6" y="191.9">IRLR8726</text>
<text x="180.4" y="190">R17</text>
<text x="116.4" y="193.7">UV</text>
<text x="167.7" y="195.5">Q6</text>
<text x="180.4" y="193.2">1k</text>
<text x="259.3" y="193.7">U3</text>
<text x="326.3" y="193.7">U4</text>
<text x="373.9" y="197.2">R36</text>
<text x="381" y="197.2">10k</text>
<text x="114.7" y="206">LED16</text>
<text x="144.6" y="207.8">R7</text>
<text x="178.2" y="207.8">10k</text>
<text x="178.2" y="204.3">R12</text>
<text x="373.9" y="204.3">R35</text>
<text x="381" y="204.3">10k</text>
<text x="144.2" y="211.2">2.2</text>
<text x="373.9" y="211.4">R33</text>
<text x="381" y="211.4">10k</text>
<text x="116.4" y="220.1">UV</text>
<text x="348.2" y="221.9">R18</text>
<text x="358.8" y="221.9">R19</text>
<text x="369.4" y="221.9">R32</text>
<text x="348.2" y="225">10k</text>
<text x="358.8" y="225">10k</text>
<text x="369.4" y="225">10k</text>
</g>
<g font-size="3.2" fill="#00f">
<text x="66.3" y="43.6" transform="rotate(-90 66.3 43.6)">2</text>
<text x="69.8" y="43.6" transform="rotate(-90 69.8 43.6)">1</text>
<text x="64.9" y="48.1" transform="rotate(-90 64.9 48.1)">2</text>
<text x="68.4" y="48.1" transform="rotate(-90 68.4 48.1)">1</text>
<text x="255.4" y="51.8" transform="rotate(-90 255.4 51.8)">1</text>
<text x="257.2" y="48.3" transform="rotate(-90 257.2 48.3)">VIN</text>
<text x="258.9" y="51.8" transform="rotate(-90 258.9 51.8)">2</text>
<text x="260.7" y="48.3" transform="rotate(-90 260.7 48.3)">OUT</text>
<text x="266" y="51.8" transform="rotate(-90 266 51.8)">4</text>
<text x="267.8" y="48.3" transform="rotate(-90 267.8 48.3)">FB</text>
<text x="269.5" y="51.8" transform="rotate(-90 269.5 51.8)">5</text>
<text x="271.3" y="48.3" transform="rotate(-90 271.3 48.3)">ON/OFF</text>
<text x="56.4" y="56.3">1</text>
<text x="56.4" y="59.8">3</text>
<text x="381" y="57.7">G0</text>
<text x="56.4" y="63.4">2</text>
<text x="381" y="61.2">Rx</text>
<text x="381" y="64.8">Tx</text>
<text x="381" y="68.3">VCC</text>
<text x="381" y="71.8">En</text>
<text x="381" y="75.4">GND</text>
<text x="347.1" y="125.1">1</text>
<text x="377" y="125.1">1</text>
<text x="347.1" y="128.6">2</text>
<text x="350.6" y="126.9">SCL</text>
<text x="350.6" y="130.4">SDA</text>
<text x="377" y="128.6">2</text>
<text x="380.5" y="126.9">SCL</text>
<text x="380.5" y="130.4">SDA</text>
<text x="262.4" y="132.2">2</text>
<text x="262.4" y="135.7">3</text>
<text x="265.9" y="133.9">EN</text>
<text x="265.9" y="137.4">IO14</text>
<text x="282.8" y="137.4">TOUT</text>
<text x="283.6" y="133.9">IO16</text>
<text x="293" y="135.7">16</text>
<text x="293" y="132.2">17</text>
<text x="347.1" y="132.2">3</text>
<text x="347.1" y="135.7">4</text>
<text x="350.6" y="133.9">3.3V</text>
<text x="350.6" y="137.4">P5</text>
<text x="377" y="132.2">3</text>
<text x="377" y="135.7">4</text>
<text x="380.5" y="133.9">3.3V</text>
<text x="380.5" y="137.4">P5</text>
<text x="262.4" y="139.2">4</text>
<text x="262.4" y="142.7">5</text>
<text x="265.9" y="141">IO12</text>
<text x="285.2" y="141">RST</text>
<text x="293" y="142.7">14</text>
<text x="293" y="139.2">15</text>
<text x="347.1" y="139.2">5</text>
<text x="347.1" y="142.7">6</text>
<text x="350.6" y="141">P2</text>
<text x="377" y="139.2">5</text>
<text x="377" y="142.7">6</text>
<text x="380.5" y="141">P2</text>
<text x="262.4" y="146.3">6</text>
<text x="262.4" y="149.8">7</text>
<text x="265.9" y="144.5">IO13</text>
<text x="265.9" y="148">IO15</text>
<text x="285.7" y="144.5">IO5</text>
<text x="293" y="149.8">12</text>
<text x="347.1" y="146.3">7</text>
<text x="347.1" y="149.8">8</text>
<text x="350.6" y="144.5">P4</text>
<text x="350.6" y="148">P1</text>
<text x="377" y="146.3">7</text>
<text x="377" y="149.8">8</text>
<text x="380.5" y="144.5">P4</text>
<text x="380.5" y="148">P1</text>
<text x="262.4" y="153.3">8</text>
<text x="265.9" y="151.6">IO2</text>
<text x="265.9" y="155.1">IO0</text>
<text x="284.7" y="155.1">RXD</text>
<text x="284.9" y="151.6">TXD</text>
<text x="293" y="153.3">11</text>
<text x="347.1" y="153.3">9</text>
<text x="350.6" y="151.6">P3</text>
<text x="350.6" y="155.1">GND</text>
<text x="377" y="153.3">9</text>
<text x="380.5" y="151.6">P3</text>
<text x="380.5" y="155.1">GND</text>
<text x="285.7" y="158.6">IO4</text>
<text x="293" y="156.8">10</text>
<text x="345" y="156.8">10</text>
<text x="350.6" y="158.6">T</text>
<text x="375" y="156.8">10</text>
<text x="380.5" y="158.6">T</text>
<text x="246.7" y="199.2">1</text>
<text x="246.7" y="202.7">2</text>
<text x="251.2" y="200.6">NC</text>
<text x="264.3" y="200.6">VCC</text>
<text x="273.4" y="202.7">7</text>
<text x="273.4" y="199.2">8</text>
<text x="315.3" y="199.2">1</text>
<text x="315.3" y="202.7">2</text>
<text x="318.8" y="200.9">SDA</text>
<text x="338.8" y="202.7">7</text>
<text x="246.7" y="206.2">3</text>
<text x="246.7" y="209.8">4</text>
<text x="251.2" y="204.1">A1/NC</text>
<text x="251.2" y="207.6">A2</text>
<text x="264.8" y="207.6">SCL</text>
<text x="265.9" y="204.1">WP</text>
<text x="273.4" y="209.8">5</text>
<text x="273.4" y="206.2">6</text>
<text x="315.3" y="206.2">3</text>
<text x="318.8" y="204.5">SCL</text>
<text x="318.8" y="208">OS</text>
<text x="333.2" y="208">A1</text>
<text x="333.2" y="204.5">A0</text>
<text x="338.8" y="209.8">5</text>
<text x="338.8" y="206.2">6</text>
<text x="251.2" y="211.2">GND</text>
<text x="264.2" y="211.2">SDA</text>
<text x="333.2" y="211.5">A2</text>
</g>
<g font-size="3.2">
<text x="262.5" y="51.8" transform="rotate(-90 262.5 51.8)">3</text>
<text x="264.2" y="48.3" transform="rotate(-90 264.2 48.3)">GND</text>
<text x="284.2" y="130.4">GND</text>
<text x="293" y="128.6">18</text>
<text x="284.2" y="148">GND</text>
<text x="293" y="146.3">13</text>
<text x="262.4" y="156.8">9</text>
<text x="265.9" y="158.6">GND</text>
<text x="315.3" y="209.8">4</text>
<text x="318.8" y="211.5">GND</text>
</g>
<g font-size="3.2" fill="#f00">
<text x="262.4" y="128.6">1</text>
<text x="265.9" y="130.4">3V3</text>
<text x="330.8" y="200.9">VCC</text>
<text x="338.8" y="199.2">8</text>
</g>
</svg>
